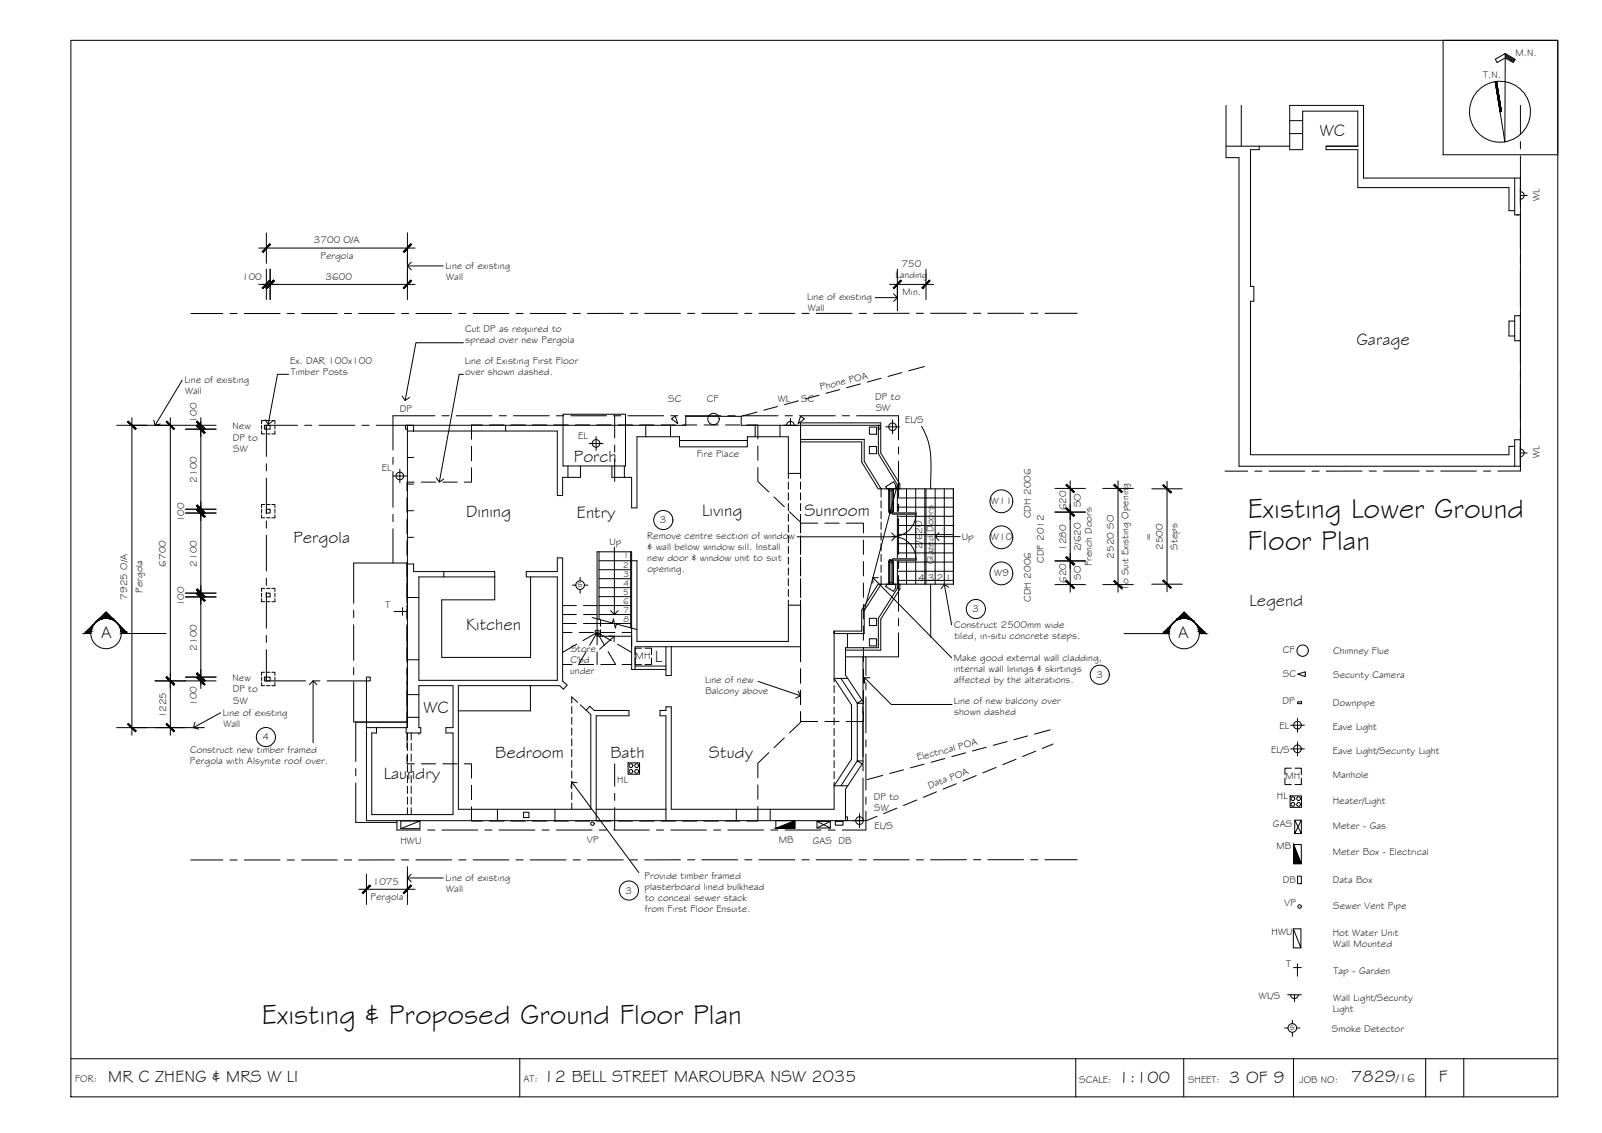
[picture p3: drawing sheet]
<svg xmlns="http://www.w3.org/2000/svg" width="420mm" height="297mm" viewBox="0 0 420 297" stroke-linecap="round" stroke-linejoin="round" font-family="sans-serif">
<!-- layer: TILES -->
<g fill="none" stroke="#000" stroke-width=".26">
<path d="M235.4 130.5h14.6M235.4 133h14.6M235.4 135.4h14.6M235.4 137.8h14.6M237.8 128.2v25M240.2 128.2v25M242.6 128.2v25M235.4 140.2h14.6M235.4 142.6h14.6M235.4 145h14.6M235.4 147.4h14.6M235.4 149.8h14.6"/>
<path d="M235.4 152.2h14.6"/>
</g>
<!-- layer: BORDER -->
<g fill="none" stroke="#000" stroke-width=".26">
<path d="M18.6 10.6h390v277h-390zM378.5 10.6h30.1v30h-30.1zM394.8 14l2.6 1.6-.5 .8-2.1-1.2-2.1 1.2-.5-.9 2.6-1.5-.1 23.2-2.5-15.8M394.8 14.3l2.5 1.5M394.8 14.6l2.3 1.4M394.8 14.9l2.2 1.3M392.5 21.4l1.3 7.8M18.6 277.6h390M136.3 277.6v10M282.1 277.6v10M310.5 277.6v10M339.2 277.6v10"/>
<path d="M373.9 277.6v10M383.9 277.6v10"/>
<circle cx="393.4" cy="29.3" r="8"/>
</g>
<!-- layer: SECTION POINT -->
<g fill="#000" stroke="#000" stroke-width=".26">
<path d="M25 163.3l-.4 .4zM25.4 162.9l.5-.3zM27.8 160.4l1.7 1.7h-3.4zM30.2 162.9l.5 .4zM30.7 163.3l.3 .4zM307.3 163.7l.4-.4zM308.1 162.9l-.4 .4zM310.6 160.5l1.6 1.6h-3.3zM312.5 162.6l.5 .3zM313.4 163.3l.4 .4z"/>
<path d="M22.2 166.1l.5-.5h1.2zM22.2 166.1h1.6l.1-.5z"/>
<path d="M23.2 165.1h.8l-1.3 .5zM22.7 165.6h1.2l.1-.5z"/>
<path d="M23.7 164.6h.4l-.9 .5zM23.2 165.1h.8l.1-.5z"/>
<path d="M24.2 164.1h.1l-.6 .5zM23.7 164.6h.4l.2-.5z"/>
<path d="M24.2 164.1l.4-.4zM24.2 164.1l.4-.4z"/>
<path d="M25.9 162.3h.5l-.7 .3zM25.7 162.6l.7-.3z"/>
<path d="M25.4 162.9l.5-.3zM25.4 162.9l-.4 .4z"/>
<path d="M25.9 162.3l1.1-.1zM25.9 162.3l1.1-.1z"/>
<path d="M26.1 162.1h1.4zM26.1 162.2l1.4-.1z"/>
<path d="M28.1 162.1h1.4zM28.7 162.2h.9z"/>
<path d="M28.7 162.2h.9l-.4 .1zM29.2 162.3h.5l-.1-.1z"/>
<path d="M29.2 162.3h.5v.3zM29.7 162.3v.3h.3z"/>
<path d="M29.7 162.6l.5 .3zM30 162.6l.3 .3z"/>
<path d="M31 163.7l.3 .4zM31 163.7l.3 .4h.2z"/>
<path d="M31.3 164.1h.2v.5zM31.5 164.1v.5h.4z"/>
<path d="M31.5 164.6h.4l-.2 .5zM31.9 164.6l-.2 .5h.7z"/>
<path d="M31.7 165.1h.7l-.6 .5zM31.8 165.6h1.2l-.6-.5z"/>
<path d="M31.8 165.6h1.2l-1.2 .5zM31.8 166.1h1.7l-.5-.5z"/>
<path d="M305.4 165.6l1.2 .5v-.5zM305.4 165.6l1.2 .5h-1.7z"/>
<path d="M306 165.1l.6 .5 .1-.5zM306 165.1l.6 .5h-1.2z"/>
<path d="M306.4 164.6l.3 .5 .2-.5zM306.4 164.6l.3 .5h-.7z"/>
<path d="M306.9 164.1v.5l.2-.5zM306.4 164.6l.5-.5v.5z"/>
<path d="M307.3 163.7l-.2 .4zM307.3 163.7l-.2 .4h-.2z"/>
<path d="M308.4 162.6l-.2 .3 .5-.3zM308.4 162.6l-.3 .3z"/>
<path d="M308.7 162.4v.2l.5-.2zM308.7 162.4v.2h-.3z"/>
<path d="M308.8 162.2l.4 .2 .5-.2zM308.8 162.2l.4 .2h-.5z"/>
<path d="M308.9 162.1h1.4zM308.8 162.2h.9z"/>
<path d="M310.9 162.1l1.4 .1zM310.9 162.1l1.4 .1z"/>
<path d="M311.4 162.2l1.1 .2-.2-.2zM311.4 162.2l1.1 .2z"/>
<path d="M312 162.4l.7 .2-.2-.2zM312 162.4l.7 .2z"/>
<path d="M312.5 162.6l.5 .3zM313 162.9l.4 .4z"/>
<path d="M313.7 163.7l.5 .4zM313.7 163.7l.5 .4z"/>
<path d="M314 164.1l.7 .5zM314 164.1l.7 .5h-.4z"/>
<path d="M314.3 164.6l.9 .5-.5-.5zM314.3 164.6l.9 .5h-.8z"/>
<path d="M314.4 165.1l1.3 .5-.5-.5zM314.4 165.1l1.3 .5h-1.2z"/>
<path d="M314.5 165.6l1.7 .5-.5-.5zM314.5 165.6l1.7 .5h-1.6z"/>
</g>
<g fill="none" stroke="#000" stroke-width=".26">
<path d="M23.8 166.1h-1.6l5.6-5.7 5.7 5.7M31.8 166.1h11.8M294.8 166.1h11.8M304.9 166.1l5.7-5.6 5.6 5.6h-1.6"/>
<circle cx="27.8" cy="166.1" r="4"/>
<circle cx="310.6" cy="166.1" r="4"/>
</g>
<!-- layer: SERVICES -->
<g fill="none" stroke="#000" stroke-width=".26">
<path d="M398.7 50.2a1.01 1.01 0 0 1 1 1 1.01 1.01 0 0 1-1 1.1M398.7 51.3h1.8M398.7 49.5v3.6M231.1 99.2l-3.6 1M236.5 97.7l-3.6 1M242.5 96.1l-4.2 1.1M69.3 111.5h.6v1h-.6zM106.3 111.5h.6v1h-.6zM154.5 116.3h3.6M156.3 114.5v3.6M176.1 109.8l1-.7 .7 2zM198.5 108l-4.1 1.1"/>
<path d="M203.9 106.6l-3.6 .9M205.5 111.5h3.6M206.3 111.5a1.01 1.01 0 0 1 1-1 1.01 1.01 0 0 1 1 1M207.3 109.7v1.8M209.4 105.1l-3.6 1M210 109.1l1 .7-1.7 1.3zM214.8 103.6l-3.6 1M220.2 102.1l-3.6 1M225.7 100.7l-3.7 .9M230.4 111.5h.5v1h-.5zM232.3 111.9h3.6M234.1 110.1v3.6"/>
<path d="M398.7 117.7a1.01 1.01 0 0 1 1 1 1.01 1.01 0 0 1-1 1.1M398.7 117v3.6M398.7 118.8h1.8M103.1 124.8h3.6M104.9 123v3.6M105.6 159.3v2M150.1 153.4h.9M152.2 151.4v.9M152.2 154.5v1.1M153.3 153.4h.9M69.3 177.5h.6v1h-.6zM103.3 160.3h3.3"/>
<path d="M166.6 172.5v1.7h1.6M168.2 169.9h-1.6v1.7M169.2 169.9h1.7v1.7M170.9 172.5v1.7h-1.7M340.3 176.7l2-.6v1.3zM164.7 200h3v3h-3zM247.8 198.9l-3.6 .9M253.2 197.4l-3.6 1M258.7 195.9l-3.7 1M264.1 194.4l-3.6 1M266.5 199.1l-3.5 1.4M269.5 192.9l-3.6 1"/>
<path d="M271.7 196.9l-3.5 1.4M275.4 191.3l-4.1 1.2M276.2 195.1l-2.8 1.1M338.5 190.1h3.6M338.5 196.3h3.6M340.3 188.3v3.7M340.3 194.5v3.7M340.3 184h1.1v.5h-1.1zM110.1 215.2v2h-5v-2h5l-5 2M208.5 215.2h-5v2l5-2v2h-5M214.3 215.3h3.5l-3.5 1.8M217.8 215.3v1.8h-3.5v-1.8l3.5 1.8"/>
<path d="M219.1 215.3h2v1h-2zM221.7 214.2h.6v1h-.6zM225.4 213.4v3.6M230 214l-2.8 1.2h-3.6M231.5 203.3l-4.1 1.1M235.2 211.9l-3.4 1.4M237 201.8l-3.7 1M240.4 209.7l-3.4 1.5M242.4 200.3l-3.6 1M245.6 207.6l-3.4 1.4M250.8 205.5l-3.4 1.4M256 203.3l-3.4 1.5"/>
<path d="M261.2 201.2l-3.4 1.4M337 204v1.7h1.7M338.4 208.7h2.9v3h-2.9zM338.7 201.4h-1.7v1.7M339.6 215l1.7 3.5v-3.5M339.6 218.5l1.7-3.5h-1.7v3.5h1.7M339.6 201.4h1.7v1.7M341.3 204v1.7h-1.7M339.3 221.4v5h2l-2-5h2v5M340.3 229.7h1v2h-1zM339.2 243.5l2 5v-5h-2v5h2M339.3 253.7h2"/>
<path d="M340.3 252.7v3.2M336.9 269.5h.9M337.7 260.8h3.6M338.5 260.8a1.01 1.01 0 0 0 1 1 1.01 1.01 0 0 0 1-1M338.9 267.5v.9M338.9 270.7v1M339.5 260.8v1.8M340.1 269.5h.9"/>
<circle cx="156.3" cy="116.3" r="1.01"/>
<circle cx="187.1" cy="109.9" r="1.49"/>
<circle cx="234.1" cy="111.9" r="1.01"/>
<circle cx="104.9" cy="124.8" r="1.01"/>
<circle cx="152.1" cy="153.4" r="1.13"/>
<circle cx="341.6" cy="170.6" r="1.49"/>
<circle cx="340.3" cy="190.1" r="1.01"/>
<circle cx="340.3" cy="196.3" r="1.01"/>
<circle cx="155.4" cy="215.9" r=".46"/>
<circle cx="165.5" cy="202.2" r=".5"/>
<circle cx="165.5" cy="200.7" r=".5"/>
<circle cx="167" cy="202.2" r=".5"/>
<circle cx="167" cy="200.7" r=".5"/>
<circle cx="225.4" cy="215.1" r="1.01"/>
<circle cx="339.1" cy="209.4" r=".5"/>
<circle cx="339.1" cy="210.9" r=".5"/>
<circle cx="340.6" cy="210.9" r=".5"/>
<circle cx="340.6" cy="209.4" r=".5"/>
<circle cx="340.8" cy="237.7" r=".46"/>
<circle cx="338.9" cy="269.5" r="1.13"/>
</g>
<!-- layer: EXISTING -->
<g fill="none" stroke="#000" stroke-width=".26">
<path d="M321.5 27.6v13.7h3.5v80.9h73.8v-65.9M321.5 38.3h16.8M325.6 27.6v10.7M330.2 38.3v.9h-2.2v35.9h.9v3.9h-.9v40.2h67.8v-2.2h1.5M338.3 31.6h3.4M338.3 35h3.4M397.8 56.3h.5M398.8 46.2v10.1h-1.5v-9.6M398.8 46.7h-41.2v-19.1h-19.3v11.6h3.4v-10.1h14.4v9.2h-8.3v.9h8.3v10h39.7v6h1.5M397.3 82.8h1.5v6.5h-1.5zM397.3 84.2h-1.5v3.9h1.5M106.9 111.5h1.6v1.5h-1.6z"/>
<path d="M108.5 113h37.7v16.9h1.4v-4.7h4.6v-3M123.7 117v3.8M126.5 111.4h-2.8v3.8M128.4 111.4h3.8M132.6 111.5v1.5M134 111.4h3.8M139.6 111.4h3.8M145.3 111.4h3.7M147.7 108.6h16.3v13.6h-16.3zM150.9 111.4h3.8M156.5 111.4h3.8M162.1 111.4h3.8"/>
<path d="M167.8 111.4h3.7M169.4 111.5v3M173.4 111.4h3.8M175.9 111.5v3M179 111.4h3.8M184.6 111.4h3.8M190.3 111.4h3.7M195.9 111.4h2.9v3.7M198.1 111.5v3M198.8 116.9v3.8M204.6 111.5v3M210 111.5v12.6h-3.2v-9.6h-10.8v1h-17.8v-1h-11.1v18.7h-1.4v-8h-5.2v-3"/>
<path d="M210 115.2h16.7v5.8l4.4 7.2v2.1M228 112h1.9v1.8h-1.9zM228 117.1h1.9v1.8h-1.9zM241.7 111.8a19.9 19.9 0 0 1 2.5 11.7l-.1 4.7M398.7 115.3v6.9M398.8 115.3h-1.5v6.9M106.8 130.5v3.8M106.8 136.1v3.8M108.7 126.4h-1.9v2.2M110.5 126.4h3.8M116.1 126.4h3.8M123.7 122.7v3.7h-1.9"/>
<path d="M149 122.2v3M163.8 122.2v3M198.8 122.6v3.6l2.8 2.8M203 130.3l2.7 2.6M207.1 134.2l2.9 2.7v2.8M231.1 131.3v1.9M231.1 134.1v1.9M231.1 136.9v1.9M231.1 139.7v1.9M235.4 128.2v-1.1l-5-8.2v-7.4h-36v-2.4h-14.5v2.4h-73v79.3h-10.8v24.4h125.6v-8.3l4.6-7v-16l-4.6-6.9v-7.2h8.7v-7.7l5-7.8v-1.1M106.8 141.8v3.7M106.8 147.4v3.7"/>
<path d="M106.8 153v3.8M106.8 158.6v3.8M106.9 147.9h1.6v2h7.9M106.9 156.6h3M116.4 149.9v1.3h-6.5v27.2h36.3v-27.2h-8.2v-1.3h8.2v-3.6h1.4v32.3l1.1 1-.9 1.1-1-.9h-26.6v32.4h34.7v-24.9l-1.2-1.1 1-1 1.2 1.1h9.1v1.4h-8.6v27.5M116.4 149.9h13.4v1.3h-13.4M157.1 147h8.3M157.1 149.4h8.3M157.1 151.7h8.3M157.1 154.1h8.3M157.1 156.4h8.3M157.1 158.8h8.3"/>
<path d="M157.1 144.7v17.7M165.4 144.7v19.9M165.7 147h1.4v21.2h39.7v-9.5h3.2v10.9h-43.4v5.9M210 141.6v3.7M210 147.2v3.8M210 152.8v3.8M210 158.5v3.7M231.1 151v2.2l-4.4 6.9v6h-7.9v11.8h3.5M231.1 142.5v1.9M231.1 145.3v1.9M231.1 148.2v1.8M244.1 153.2v13.9"/>
<path d="M106.8 164.3v3.7M106.8 169.9v3.7M106.8 175.5v3.8M106.9 173h3M139.1 179.8v6.6h-18.9M156.1 165.3h1v1h-1zM157.1 161.1h8.3M157.5 162.5v1.7M157.5 165.1v1.7M161.1 163.5h4.3M165.7 169.6v-24.9h-9.1v22.1h9.1v8.7h9M166.6 174.6h8.1"/>
<path d="M174.7 169.6v7.5h1.4v-7.5M210 164.1v3.7M210 169.7v3.8M210 175.3v3.8M220.5 177.9l4.3 6.5v15.1l-4.3 6.5M222.3 166.1v3.7M228 167.5h1.9v1.8h-1.9zM228 162.1h1.9v1.9h-1.9zM98.7 190.8v1.4h-1.2v21.4h21.3v-21.4h-1.8v-1.4h1.8v-11h-8.9v11h.4v1.4h-3.8v-1.4M106.8 198v2.3h1.9M106.8 181.1v3.8M106.8 186.8v3.7"/>
<path d="M106.8 192.4v3.7M106.9 188.1h3M106.9 182.1h3M109.9 192.2v.4M201.6 197.3l-2.8 2.8v3.8M205.7 193.5l-2.7 2.5M210 186.6v2.8l-2.9 2.7M210 181v3.7M110.5 200.3h3.8M116.1 200.3h3.8M121.8 200.3h1.9v3.7M123.7 211.5v3.8h2.8"/>
<path d="M123.7 205.9v3.7M128.4 215.3h3.8M130.5 212.2v3M134 215.3h3.8M137.3 213h1.4v1.3h-1.4zM139.6 215.3h3.8M145.3 215.3h3.7M145.5 212.2v3M150.9 215.3h3.8M156.4 212.2h18.3M156.5 215.3h3.8M162.1 215.3h3.8"/>
<path d="M167.8 215.3h3.7M173.4 215.3h3.8M179 215.3h3.8M184.6 215.3h3.8M190.3 215.3h3.7M193.1 212.2v3M198.8 211.4v3.9h-2.9M198.8 205.8v3.7M202 212.2v3M222.3 206h-3.5v6.2h-42.7v-26.9h-1.4v1h-1.6v1.4h1.6v27.5"/>
</g>
<!-- layer: ROOFPLAN EXIST. -->
<g fill="none" stroke="#000" stroke-width=".26">
<path d="M103.1 119.9v1.8M114.1 109h-11v9M115.9 109h1.9M119.7 109h9.3M130.9 109h1.9M134.7 109h9.3M145.9 109h1.9M149.7 109h9.4M160.9 109h1.9M161.2 109v5.8M161.2 116.7v1.8M164.7 109h9.3"/>
<path d="M175.9 109h1.9M179.7 109h9.3M190.9 109h1.9M194.7 109h9.4M205.9 109h1.9M209.7 109h9.3M220.9 109h1.9M224.7 109h11v6.3M235.7 117.2v1.9M103.1 123.6v9.4M103.1 134.9v1.9M103.1 138.6v9"/>
<path d="M161.2 120.4v5.8M235.7 120.9v9.4M235.7 132.2v1.8M235.7 135.9v9.4M92.8 158.2v-10.6h14v10.6M235.7 147.2v1.8M235.7 150.9v9.4M92.8 178.8v10.5h14v-10.5M92.8 160v1.9M92.8 163.8v9.3M92.8 175v1.9M106.8 160v1.9"/>
<path d="M106.8 163.8v9.3M106.8 175v1.9M226.3 172.2v11.2M227.1 172.2v4.9M227.1 179v1.8M235.7 165.9v6.3h-14M235.7 162.2v1.9M106.9 189.3h-13.6v10.3M226.3 185.2v1.9M226.3 189v9.4M227.1 182.7v9.4M227.1 194v1.8"/>
<path d="M227.1 197.7v9.4M93.3 205.3v10.3h10.8M93.3 201.5v1.9M104.1 215.2v2.4h6.2M112.2 217.6h1.9M115.9 217.6h9.4M127.2 217.6h1.8M130.9 217.6h9.4M142.2 217.6h1.8M145.9 217.6h9.4M157.2 217.6h1.9M160.9 217.6h9.4"/>
<path d="M161.2 200.3v5.8M161.2 208v1.9M161.2 211.7v5.9M172.2 217.6h1.8M175.9 217.6h9.4M187.2 217.6h1.8M190.9 217.6h9.4M202.2 217.6h1.9M205.9 217.6h9.4M217.2 217.6h1.8M226.3 204v11.2h-4.6M226.3 200.3v1.8"/>
<path d="M227.1 212.7v4.9h-6.2M227.1 209v1.9"/>
</g>
<!-- layer: 0.13 -->
<g fill="none" stroke="#000" stroke-width=".26">
<path d="M106.9 119.9h1.6M178.2 115.5v1.7h17.8v-1.7M210 115.9h16v5.3l4.3 7h.8M210 111.5v-.6h21v7.9l5 8.1v1.3h-.6M106.9 133.9h1.6M106.9 126.9h1.6M206.8 124.1v1.3M206.8 126.4v1.9M206.8 129.2v1.9M206.8 132v1.9M206.8 134.8v1.9M206.8 137.6v1.9"/>
<path d="M210 124.1v1.3M210 126.4v1.9M210 129.2v1.9M210 132v1.9M210 134.8v1.9M210 137.6v1.9M232.3 127.6l2-1.3 .6 .9v1h-2.4zM235.4 127.1l-8.7 33M240.2 134.5a6 6 0 0 1-6.2 6.2M106.9 140.9h1.6M129.8 151.2v6.1h-13.9v15.1h23.3v-21.2M147.6 158.8h3.5"/>
<path d="M153 158.8h3.6M206.8 140.5v1.8M206.8 143.2v1.9M206.8 146.1v1.8M206.8 148.9v1.9M206.8 151.7v1.9M206.8 154.5v1.9M206.8 157.3v1.4M210 140.5v1.8M210 143.2v1.9M210 146.1v1.8M210 148.9v1.9"/>
<path d="M210 151.7v1.9M210 154.5v1.9M210 157.3v1.4M231.1 153.2h-.8l-4.3 6.7v5.6h-7.2M232.5 153.2h2.4v.9l-.6 .9-2-1.3zM234 140.6a6 6 0 0 1 6.2 6.2M235.4 153.2h.6v1.2l-5 7.9v8.1h-9.3M147.6 163.5h3.5M147.6 165.8h2.4M147.6 161.1h3.5M147.6 174.2h2.4M151.3 168.9l-3.7 2.1"/>
<path d="M151.9 165.8h3.8M151.9 174.2h3.8M153 163.5h8.1M153 161.1h3.6M153.7 170.8l-1.9 3.4M155.3 161.9l5.3 1.4 .3-1 .5 2.4 .3-1.1 5.3 1.4M156.6 165.8v3.3M156.6 170.9v3.3M156.6 165.8l-3.7 2.2M156.6 165.8l-1.9 3.4M156.6 165.8l2 3.4M156.6 165.8l3.7 2.2"/>
<path d="M157.6 165.8h3.7M157.6 174.2h3.7M159.5 170.8l2 3.4M162 168.9l3.7 2.1M163.2 165.8h2.5M163.2 174.2h2.5M218.8 166.1v-.6v.6M218.8 178.8v-.9l4.5 6.9v14.2l-4.5 7v-.9M218.8 179.7v1.9M106.9 192.2v1.7M106.9 194.9v1.9M106.9 197.7v1.9"/>
<path d="M107.9 192.2v1.7M107.9 194.9v1.9M107.9 197.7v1.9M218.8 182.6v1.8M218.8 185.4v1.9M218.8 188.2v1.8M218.8 191v1.9M218.8 193.8v1.9M218.8 196.6v1.9M218.8 199.4v1.9M226.1 183.6l-1.3 .8h1.5M226.3 199.5h-1.5l1.3 .8"/>
<path d="M106.9 200.5v1.9M106.9 203.3v1.9M106.9 206.1v1.9M106.9 209v1.8M106.9 211.8v1.8M107.9 200.5v1.9M107.9 203.3v1.9M107.9 206.1v1.9M107.9 209v1.8M107.9 211.8v1.8M218.8 202.2v1.9"/>
</g>
<!-- layer: NEWWORK -->
<g fill="none" stroke="#000" stroke-width=".26">
<path d="M68.6 112.9v.9h.8M68.6 111.5v1M69.4 110.3h-.8v.8M69.9 111.5h1v1h-1zM69.9 110.3h.9M69.9 113.8h.9M71.3 110.3h.8v.8M72.1 111.5v1M72.1 112.9v.9h-.8M68.6 135v.8h.8M68.6 133.5v1M69.4 132.3h-.8v.8"/>
<path d="M69.9 133.5h1v1h-1zM69.9 132.3h.9M69.9 135.8h.9M71.3 132.3h.8v.8M72.1 133.5v1M72.1 135v.8h-.8M214.4 137.2h-4.4v2.5M216.3 137.2h3.8M222 137.2h4.4v2.5M231.1 128.2h4.3M233.1 134.3h1.2M242.9 128.2h7.1v25v-25"/>
<path d="M245.3 128.2v25M247.7 128.2v25M68.6 156.9v.8h.8M68.6 155.5v1M69.4 154.3h-.8v.8M69.9 155.5h1v1h-1zM69.9 154.3h.9M69.9 157.7h.9M71.3 154.3h.8v.8M72.1 155.5v1M72.1 156.9v.8h-.8M210 141.6v3.7"/>
<path d="M210 147.2v3.8M210 152.9v3.7M210 158.5v3.7M226.4 141.6v3.7M226.4 147.2v3.8M226.4 152.9v3.7M226.4 158.5v3.7M231.1 153.2h4.3M233.1 147.1h1.2M242.9 153.2h7.1M68.6 178.9v.9h.8M68.6 177.5v1"/>
<path d="M69.4 176.2h-.8v.9M69.9 177.5h1v1h-1zM69.9 176.2h.9M69.9 179.8h.9M71.3 176.2h.8v.9M72.1 177.5v1M72.1 178.9v.9h-.8M96.1 177.5h1v1h-1zM210 164.1v3.7M210 169.7v3.8M210 175.4v3.7M226.4 164.1v3.7"/>
<path d="M226.4 169.7v3.8M226.4 175.4v3.7M150 185.2v1.9M150 188.1v1.8M150 190.9v1.8M150 193.7v1.9M150 196.5v1.9M150 199.3v1.9M151.5 184.1l-1.5-1.4v1.6M152.2 184.8l1.5 1.4M210 186.6v2.6h4.4M210 181v3.7"/>
<path d="M216.3 189.2h3.8M226.4 181v3.7M226.4 186.6v2.6h-4.4M150 202.1v1.9M150 204.9v1.9M150 207.7v1.9M150 210.6v1.6"/>
</g>
<!-- layer: 0 -->
<g fill="none" stroke="#000" stroke-width=".26">
<path d="M106.9 69.7h9.4M107.9 68.7l-1 1 1 1M229.5 78h5.9M234.4 77l1 1-1 1M47.8 99.7l-7.1 11.8M75.7 98.1h-2.9l-2.5 13.1M121.5 98.1h-1.1l-5.2 28.3M121.5 89.9h-12.4l-2.9 15.1M40.3 110.1l.4 1.4 1.3-.3M69.5 110.1l.8 1.1 1.2-.8M105.5 103.8l.7 1.2 1.2-.8M114.4 125.2l.8 1.2 1.2-.8"/>
<path d="M233.9 139.7l1 1-1 1M246.3 139.7l-1 1 1 1M161.1 143.5v17.6M209 140.7h25.9M228.9 151.5l20.7 21M230.3 151.5h-1.4v1.4M245.3 140.7h6.5M247.7 153.2l1.9 10.6M248.8 154l-1.1-.8-.8 1.1M81.1 179.5l1-1 1 1M82.1 178.5v16.2M159.7 166.7l1.4 .1-.1 1.4"/>
<path d="M160.1 160.1l1 1 1-1M161.1 166.8l-3.8 3.4M198.8 178.6l11.2 3.8M226.7 177.7l7.1 7h15.9M228.2 177.7h-1.5v1.4M51.1 189.4l-.4 1.4 1.4 .3M57.9 186.9l-7.2 3.9M209.3 181.1l.7 1.3-1.3 .6M150 205l17.5 23.8M151.3 205.2l-1.3-.2-.3 1.4M106.9 230.2h9.4M107.9 229.2l-1 1 1 1"/>
</g>
<!-- layer: SERVICES -->
<path d="M203.5 217.2l5-2v2zM339.3 221.4l2 5h-2z" fill="#000" stroke="#000" stroke-width=".26"/>
<!-- layer: BOUNDARY -->
<g fill="none" stroke="#000" stroke-width=".26">
<path d="M398.8 27.6v7.7M398.8 37.1v1.9M398.8 40.9v9.3M398.8 52.1v1.9M398.8 55.9v9.3M398.8 67.1v1.9M398.8 70.9v9.4M50 82.2h8.4M60.3 82.2h1.9M64.1 82.2h9.4M75.3 82.2h1.9M79.1 82.2h9.4"/>
<path d="M90.3 82.2h1.9M94.1 82.2h9.3M105.3 82.2h1.9M109.1 82.2h9.4M120.3 82.2h1.9M124.1 82.2h9.3M135.3 82.2h1.9M139.1 82.2h9.3M150.3 82.2h1.9M163.5 82.2h-9.4M165.3 82.2h1.9M169.1 82.2h9.3"/>
<path d="M180.3 82.2h1.9M184.1 82.2h9.3M195.3 82.2h1.9M199.1 82.2h9.4M210.3 82.2h1.9M214.1 82.2h9.3M225.3 82.2h1.9M238.4 82.1l-9.3 .1M240.3 82.1h1.9M244.1 82.1h9.4M255.3 82.1h1.9M259.1 82.1h9.3"/>
<path d="M270.3 82.1h1.9M274.1 82.1h8.4M398.8 82.1v1.9M398.8 85.9v9.3M398.8 97.1v1.9M398.8 115.9v7.6h-6M398.8 100.9v9.4M398.8 112.1v1.9M321.3 123.5h5.9M329.1 123.5h1.9M332.9 123.5h9.3M344.1 123.5h1.9"/>
<path d="M357.2 123.5h-9.4M359.1 123.5h1.9M362.8 123.5h9.4M374.1 123.5h1.9M377.9 123.5h9.3M389.1 123.5h1.9M50 225.5h8.4M60.3 225.5h1.9M64.1 225.5h9.4M75.3 225.5h1.9M79.1 225.5h9.4M90.3 225.5h1.9"/>
<path d="M103.4 225.4l-9.3 .1M105.3 225.4h1.9M109.1 225.4h9.4M120.3 225.4h1.9M124.1 225.4h9.3M135.3 225.4h1.9M139.1 225.4h9.3M150.3 225.4h1.9M154.1 225.4h9.4M165.3 225.4h1.9M178.4 225.4h-9.3M180.3 225.4h1.9"/>
<path d="M184.1 225.4h9.3M195.3 225.4h1.9M199.1 225.4h9.4M210.3 225.4h1.9M214.1 225.4h9.3M225.3 225.4h1.9M229.1 225.4h9.3M240.3 225.4h1.9M253.5 225.4h-9.4M255.3 225.4h1.9M259.1 225.4h9.3M270.3 225.4h1.9"/>
<path d="M274.1 225.4h8.4"/>
</g>
<!-- layer: BORDER -->
<g fill="#000" stroke="#000" stroke-width=".26">
<path d="M392.2 21.4l1.2 7.9zM392.2 21.4h.3l1 7.9z"/>
<path d="M392.5 21.4l1 7.9 .3-.1zM392.5 21.4l1.3 7.8z"/>
</g>
<!-- layer: WINDOWS -->
<g fill="none" stroke="#000" stroke-width=".26">
<path d="M233.1 128.2v6.1M233.3 128.2v6.1M233.3 128.7h.9M233.3 133.8h.9M233.7 128.7v5.1M234.2 128.2v6.1M234.3 128.2v6.1M233.1 147.1v6.1M233.3 147.1v6.1M233.3 147.6h.9M233.3 152.7h.9M233.7 147.6v5.1"/>
<path d="M234.2 147.1v6.1M234.3 147.1v6.1"/>
<circle cx="262.6" cy="131.4" r="3"/>
<circle cx="262.6" cy="150.3" r="3"/>
<circle cx="262.6" cy="140.9" r="3"/>
</g>
<!-- layer: WORK BY OWNER -->
<path d="M235.4 128.2h7.5v25h-7.5z" fill="none" stroke="#000" stroke-width=".26"/>
<!-- layer: DIMENSION -->
<g fill="none" stroke="#000" stroke-width=".26">
<path d="M67.9 74.6h41M67.9 65h41M69.9 61v8M69.9 70.6v7.9M70.9 70.6v7.9M106.9 61v17.5M233.3 74.6h11.6M235.4 70.6v10.9M242.9 70.6v7.9M30.6 111.5h26.1M34.6 109.5v83.3M44.7 109.5v83.3"/>
<path d="M48.7 112.5h8M52.7 109.5v71M48.7 133.5h8M48.7 134.5h8M276.7 134.3h8M276.7 128.1h8M280.7 132.3v16.7M280.7 126.1v10.2M289.2 128.1h8M293.2 126.1v29.2M302.1 128.2h8M306.1 126.2v29"/>
<path d="M48.7 155.5h8M48.7 156.5h8M276.7 153.3h8M276.7 147.1h8M280.7 145v10.3M289.2 153.3h8M302.1 153.2h8M40.7 178.5h16M48.7 177.5h8M30.6 190.8h23M94.1 233.1h14.8M96.1 229.1v8"/>
<path d="M106.9 227.2v9.9"/>
</g>
<!-- layer: 0 -->
<g fill="#000" stroke="#000" stroke-width=".26">
<path d="M70.7 73.4l-1.9 2.1 .2 .2zM70.7 73.4l.3 .3-2 2z"/>
<path d="M70.7 63.9l-1.7 2.2 2-2zM70.7 63.9l-1.7 2.2-.2-.2z"/>
<path d="M71.8 73.4l-1.8 2.3 2-2zM71.8 73.4l-1.8 2.3-.2-.2z"/>
<path d="M71.8 73.4l-1.8 2.3 2-2zM71.8 73.4l-1.8 2.3-.2-.2z"/>
<path d="M107.7 73.4l-1.9 2.1 .2 .2zM107.7 73.4l.3 .3-2 2z"/>
<path d="M105.8 65.9l.2 .2 1.7-2.2zM107.7 63.9l.3 .2-2 2z"/>
<path d="M236.2 73.4l-1.9 2.1 .2 .2zM236.2 73.4l.3 .3-2 2z"/>
<path d="M243.7 73.4l-1.7 2.3 2-2zM243.7 73.4l-1.7 2.3-.2-.2z"/>
<path d="M33.5 110.6l2 2 .2-.2zM33.7 110.4l2 2-2.2-1.8z"/>
<path d="M43.6 110.6l2 2 .2-.2zM43.8 110.4l2 2-2.2-1.8z"/>
<path d="M51.8 110.4l-.3 .2 2.3 1.8zM51.5 110.6l2.3 1.8-.2 .2z"/>
<path d="M51.5 111.6l2.1 2 .2-.2zM51.8 111.4l2 2-2.3-1.8z"/>
<path d="M51.5 111.6l2.1 2 .2-.2zM51.8 111.4l2 2-2.3-1.8z"/>
<path d="M51.8 132.4l-.3 .2 2.3 1.8zM51.5 132.6l2.3 1.8-.2 .2z"/>
<path d="M51.8 132.4l-.3 .2 2.3 1.8zM51.5 132.6l2.3 1.8-.2 .2z"/>
<path d="M51.5 133.6l2.1 2 .2-.2zM51.8 133.4l2 2-2.3-1.8z"/>
<path d="M51.5 133.6l2.1 2 .2-.2zM51.8 133.4l2 2-2.3-1.8z"/>
<path d="M279.8 133.2l-.2 .2 2.2 1.7zM279.6 133.4l2.2 1.7-.2 .3z"/>
<path d="M279.8 127l-.2 .2 2.2 1.8zM279.6 127.2l2.2 1.8-.2 .2z"/>
<path d="M279.6 133.4l2 2 .2-.3zM279.6 133.4l.2-.2 2 1.9z"/>
<path d="M292.3 127l-.2 .2 2.2 1.8zM292.1 127.2l2.2 1.8-.2 .2z"/>
<path d="M305 127.3l2 2 .2-.3zM305 127.3l.2-.2 2 1.9z"/>
<path d="M51.8 154.4l-.3 .2 2.3 1.8zM51.5 154.6l2.3 1.8-.2 .2z"/>
<path d="M51.8 154.4l-.3 .2 2.3 1.8zM51.5 154.6l2.3 1.8-.2 .2z"/>
<path d="M51.5 155.6l2.1 2 .2-.2zM51.8 155.4l2 2-2.3-1.8z"/>
<path d="M51.5 155.6l2.1 2 .2-.2zM51.8 155.4l2 2-2.3-1.8z"/>
<path d="M279.6 146.2l2.2 1.7-2-1.9zM279.6 146.2l2.2 1.7-.2 .3z"/>
<path d="M279.6 152.4l2 2 .2-.3zM279.6 152.4l.2-.2 2 1.9z"/>
<path d="M279.6 146.2l2 2 .2-.3zM279.6 146.2l.2-.2 2 1.9z"/>
<path d="M292.1 152.4l2 2 .2-.3zM292.1 152.4l.2-.2 2 1.9z"/>
<path d="M305.2 152.1l-.2 .2 2.2 1.7zM305 152.3l2.2 1.7-.2 .3z"/>
<path d="M43.8 177.4l-.2 .2 2.2 1.8zM43.6 177.6l2.2 1.8-.2 .2z"/>
<path d="M43.6 177.6l2 2 .2-.2zM43.8 177.4l2 2-2.2-1.8z"/>
<path d="M51.8 176.4l-.3 .2 2.3 1.8zM51.5 176.6l2.3 1.8-.2 .2z"/>
<path d="M51.8 176.4l-.3 .2 2.3 1.8zM51.5 176.6l2.3 1.8-.2 .2z"/>
<path d="M51.5 177.6l2.1 2 .2-.2zM51.8 177.4l2 2-2.3-1.8z"/>
<path d="M33.7 189.6l-.2 .3 2.2 1.8zM33.5 189.9l2.2 1.8-.2 .2z"/>
<path d="M43.8 189.6l-.2 .3 2.2 1.8zM43.6 189.9l2.2 1.8-.2 .2z"/>
<path d="M97 232l-1.8 2.2 2-1.9zM97 232l-1.8 2.2-.2-.2z"/>
<path d="M105.8 234l.2 .2 1.7-2.2zM107.7 232l.3 .3-2 1.9z"/>
</g>
<!-- layer: MASK -->
<g fill="#fff" stroke="#fff" stroke-width=".26">
<path d="M234 134.5l6.2 .3h-6.2zM234 134.5l6.2 .3v-.3z"/>
<path d="M234 146.5l6.2 .4h-6.2zM234 146.5l6.2 .4v-.4z"/>
</g>
<path d="M234 134.5h6.2v.3h-6.2zM234 146.5h6.2v.4h-6.2z" fill="none" stroke="#fff" stroke-width=".26"/>
<!-- layer: DOORS -->
<path d="M233.3 134.3h.7v.2l-.7 .1zM234 134.5h6.2v.3h-6.2zM233.3 146.7l.7 .2v.2h-.7zM234 146.5h6.2v.4h-6.2z" fill="none" stroke="#000" stroke-width=".26"/>
<!-- layer: ROOFPLAN NEW -->
<g fill="none" stroke="#000" stroke-width=".26">
<path d="M78 111.5h-8.1v8.2M79.9 111.5h1.9M83.7 111.5h9.4M94.9 111.5h1.9M98.7 111.5h8.2M69.9 121.6v1.8M69.9 125.3v9.4M69.9 136.6v1.8M69.9 140.3v9.4M69.9 151.6v1.9M69.9 155.3v9.4M69.9 170.3v8.2h10.3"/>
<path d="M69.9 166.6v1.8M82 178.5h1.9M85.8 178.5h10.3v12.3"/>
</g>
<!-- layer: TEXT -->
<g fill="none" stroke="#000" stroke-width=".26">
<circle cx="174" cy="136.3" r="2.51"/>
<circle cx="255.9" cy="159.7" r="2.51"/>
<circle cx="288.4" cy="176.9" r="2.51"/>
<circle cx="69.7" cy="193.2" r="2.51"/>
<circle cx="164.9" cy="233.5" r="2.51"/>
</g>
<g font-size="7.5">
<text x="327.2" y="135.9">Existing Lower Ground</text>
<text x="327.2" y="144.3">Floor Plan</text>
<text x="68.7" y="268.5">Existing &amp; Proposed Ground Floor Plan</text>
</g>
<g font-size="4.5">
<text x="346.2" y="35.7">WC</text>
<text x="355.7" y="90.5">Garage</text>
<text x="150.5" y="121">Porch</text>
<text x="122.3" y="135.5">Dining</text>
<text x="151.3" y="135.7">Entry</text>
<text x="184.1" y="135.4">Living</text>
<text x="211" y="135.4">Sunroom</text>
<text x="76.9" y="142.4">Pergola</text>
<text x="327.7" y="159">Legend</text>
<text x="26.5" y="167.2">A</text>
<text x="122.3" y="165.1">Kitchen</text>
<text x="309" y="167.2">A</text>
<text x="171.7" y="173.5">L</text>
<text x="111.1" y="186.9">WC</text>
<text x="129.9" y="198.7">Bedroom</text>
<text x="160.1" y="198.7">Bath</text>
<text x="185.9" y="198.7">Study</text>
<text x="100.6" y="204.1">Laundry</text>
<text x="28.4" y="283.6">MR C ZHENG &amp; MRS W LI</text>
<text x="142.6" y="283.6">12 BELL STREET MAROUBRA NSW 2035</text>
<text x="293.3" y="283.9">1:100</text>
<text x="322.3" y="283.9">3 OF 9</text>
<text x="354.4" y="283.8">7829</text>
<text x="377.4" y="283.7">F</text>
</g>
<text font-size="3.2" x="366.2" y="283.8">/16</text>
<g font-size="2.6">
<text x="397.5" y="14.6">M.N.</text>
<text x="389" y="20.5">T.N.</text>
<text x="403.8" y="52.6" transform="rotate(-90 403.8 52.6)">WL</text>
<text x="82.3" y="63.8">3700 O/A</text>
<text x="84" y="67.8">Pergola</text>
<text x="116.9" y="70.4">Line of existing</text>
<text x="236.5" y="69.9">750</text>
<text x="63.5" y="73.4">100</text>
<text x="85.4" y="73.5">3600</text>
<text x="117" y="73.3">Wall</text>
<text x="234.8" y="72.8">Landing</text>
<text x="236.7" y="77.3">Min.</text>
<text x="211.7" y="78.7">Line of existing</text>
<text x="211.8" y="81.6">Wall</text>
<text x="122" y="87">Cut DP as required to</text>
<text x="122" y="89.9">spread over new Pergola</text>
<text x="76.1" y="95.3">Ex. DAR 100x100</text>
<text x="121.9" y="95.4">Line of Existing First Floor</text>
<text x="48.4" y="100.4">Line of existing</text>
<text x="76.3" y="98.2">Timber Posts</text>
<text x="122" y="98.3">over shown dashed.</text>
<text x="48.5" y="103.3">Wall</text>
<text x="104.8" y="108">DP</text>
<text x="175.3" y="105.3">SC</text>
<text x="185.4" y="105.3">CF</text>
<text x="204" y="105.4">WL</text>
<text x="210.1" y="105.3">SC</text>
<text x="215.3" y="102.4" transform="rotate(-15 215.3 102.4)">Phone POA</text>
<text x="229.6" y="104.8">DP to</text>
<text x="229.7" y="107.8">SW</text>
<text x="51.6" y="110.8" transform="rotate(-90 51.6 110.8)">100</text>
<text x="61" y="112.6">New</text>
<text x="237.4" y="110.9">EL/S</text>
<text x="61" y="115.5">DP to</text>
<text x="61.2" y="118.4">SW</text>
<text x="151.6" y="115.1">EL</text>
<text x="182.7" y="119.7">Fire Place</text>
<text x="100.1" y="123.6">EL</text>
<text x="403.8" y="120.1" transform="rotate(-90 403.8 120.1)">WL</text>
<text x="51.6" y="126.5" transform="rotate(-90 51.6 126.5)">2100</text>
<text x="48.3" y="136.9" transform="rotate(-90 48.3 136.9)">100</text>
<text x="173.1" y="137.2">3</text>
<text x="259.9" y="132.2">W11</text>
<text x="270.4" y="135.9" transform="rotate(-90 270.4 135.9)">CDH 2006</text>
<text x="279.6" y="133.8" transform="rotate(-90 279.6 133.8)">620</text>
<text x="283.4" y="133" transform="rotate(-90 283.4 133)">SO</text>
<text x="159.8" y="142.9">Up</text>
<text x="169.7" y="141.3">Remove centre section of window</text>
<text x="252.2" y="141.7">Up</text>
<text x="259.9" y="141.7">W10</text>
<text x="302.1" y="141.7" transform="rotate(-90 302.1 141.7)">=</text>
<text x="43.5" y="148.5" transform="rotate(-90 43.5 148.5)">6700</text>
<text x="51.6" y="148.6" transform="rotate(-90 51.6 148.6)">2100</text>
<text x="169.8" y="147.2">new door &amp; window unit to suit</text>
<text x="169.8" y="144.2">&amp; wall below window sill. Install</text>
<text x="241.9" y="144" transform="rotate(-90 241.9 144)">2/620</text>
<text x="244.8" y="147.9" transform="rotate(-90 244.8 147.9)">Glazed Doors</text>
<text x="273.7" y="147.6" transform="rotate(-90 273.7 147.6)">CDF 2012</text>
<text x="279.6" y="144.5" transform="rotate(-90 279.6 144.5)">1280</text>
<text x="283.4" y="144.5" transform="rotate(-90 283.4 144.5)">2/620</text>
<text x="286.4" y="148.5" transform="rotate(-90 286.4 148.5)">French Doors</text>
<text x="292.1" y="146.5" transform="rotate(-90 292.1 146.5)">2520 SO</text>
<text x="305" y="144.2" transform="rotate(-90 305 144.2)">2500</text>
<text x="308.8" y="144.1" transform="rotate(-90 308.8 144.1)">Steps</text>
<text x="37.3" y="155.5" transform="rotate(-90 37.3 155.5)">Pergola</text>
<text x="151.5" y="153.9">s</text>
<text x="169.8" y="150.1">opening.</text>
<text x="240.8" y="152.4">4</text>
<text x="243.3" y="152.4">3</text>
<text x="245.6" y="152.4">2</text>
<text x="247.9" y="152.4">1</text>
<text x="260.8" y="151.1">W9</text>
<text x="279.6" y="152.8" transform="rotate(-90 279.6 152.8)">620</text>
<text x="283.4" y="152" transform="rotate(-90 283.4 152)">SO</text>
<text x="296" y="154.6" transform="rotate(-90 296 154.6)">To Suit Existing Opening</text>
<text x="33.3" y="157.2" transform="rotate(-90 33.3 157.2)">7925 O/A</text>
<text x="48.3" y="158.9" transform="rotate(-90 48.3 158.9)">100</text>
<text x="101.1" y="159.4">T</text>
<text x="255.1" y="160.5">3</text>
<text x="270.4" y="157.8" transform="rotate(-90 270.4 157.8)">CDH 2006</text>
<text x="250.2" y="164.7">Construct 2500mm wide</text>
<text x="250.3" y="167.6">tiled, in-situ concrete steps.</text>
<text x="51.6" y="170.6" transform="rotate(-90 51.6 170.6)">2100</text>
<text x="149.6" y="173.8">C'bd</text>
<text x="149.7" y="170.9">Store</text>
<text x="166.7" y="172.8">MH</text>
<text x="250.2" y="173.3">Make good external wall cladding,</text>
<text x="336.4" y="171.2">CF</text>
<text x="349.6" y="171.5">Chimney Flue</text>
<text x="61" y="178.6">New</text>
<text x="149.6" y="176.7">under</text>
<text x="184.9" y="179.1">Line of new</text>
<text x="250.2" y="176.2">internal wall linings &amp; skirtings</text>
<text x="250.3" y="179.1">affected by the alterations.</text>
<text x="287.6" y="177.8">3</text>
<text x="336.5" y="177.5">SC</text>
<text x="349.7" y="177.8">Security Camera</text>
<text x="51.6" y="185" transform="rotate(-90 51.6 185)">100</text>
<text x="61" y="181.5">DP to</text>
<text x="61.2" y="184.4">SW</text>
<text x="185" y="182.1">Balcony above</text>
<text x="250.1" y="184.5">Line of new balcony over</text>
<text x="336.3" y="184.7">DP</text>
<text x="349.6" y="185">Downpipe</text>
<text x="43.6" y="188.4" transform="rotate(-90 43.6 188.4)">1225</text>
<text x="58.5" y="187.6">Line of existing</text>
<text x="58.6" y="190.5">Wall</text>
<text x="250.2" y="187.4">shown dashed</text>
<text x="335.6" y="191.1">EL</text>
<text x="349.6" y="191.4">Eave Light</text>
<text x="49.9" y="197.5">Construct new timber framed</text>
<text x="68.9" y="194.1">4</text>
<text x="333.4" y="197.4">EL/S</text>
<text x="349.6" y="197.6">Eave Light/Security Light</text>
<text x="49.8" y="200.4">Pergola with Alsynite roof over.</text>
<text x="240.7" y="199.4" transform="rotate(-15 240.7 199.4)">Electrical POA</text>
<text x="349.6" y="203.9">Manhole</text>
<text x="161.9" y="205.4">HL</text>
<text x="229.2" y="209.8">DP to</text>
<text x="243.7" y="206.8" transform="rotate(-21 243.7 206.8)">Data POA</text>
<text x="334.9" y="209.4">HL</text>
<text x="337.1" y="204.3">MH</text>
<text x="229.3" y="212.7">SW</text>
<text x="349.5" y="210.7">Heater/Light</text>
<text x="105" y="221.2">HWU</text>
<text x="153.9" y="221">VP</text>
<text x="204.2" y="221">MB</text>
<text x="213.2" y="221.1">GAS DB</text>
<text x="229.4" y="217.3">EL/S</text>
<text x="333.8" y="216.7">GAS</text>
<text x="349.6" y="217.5">Meter - Gas</text>
<text x="334.8" y="222.7">MB</text>
<text x="349.6" y="224.2">Meter Box - Electrical</text>
<text x="97.8" y="232">1075</text>
<text x="116.9" y="230.9">Line of existing</text>
<text x="117" y="233.8">Wall</text>
<text x="169" y="230.4">Provide timber framed</text>
<text x="169.1" y="233.4">plasterboard lined bulkhead</text>
<text x="336.4" y="231.5">DB</text>
<text x="349.6" y="231.4">Data Box</text>
<text x="97.2" y="235.9">Pergola</text>
<text x="164.1" y="234.3">3</text>
<text x="169.1" y="239.2">from First Floor Ensuite.</text>
<text x="169.2" y="236.3">to conceal sewer stack</text>
<text x="336.8" y="237.5">VP</text>
<text x="349.7" y="238.3">Sewer Vent Pipe</text>
<text x="333.5" y="245.2">HWU</text>
<text x="349.5" y="245.3">Hot Water Unit</text>
<text x="349.7" y="248.3">Wall Mounted</text>
<text x="337.3" y="253.6">T</text>
<text x="349.7" y="255.3">Tap - Garden</text>
<text x="330.2" y="261.8">WL/S</text>
<text x="349.7" y="262.5">Wall Light/Security</text>
<text x="349.5" y="265.4">Light</text>
<text x="338.3" y="270">s</text>
<text x="349.3" y="270.5">Smoke Detector</text>
<text x="19.7" y="283.8">FOR:</text>
<text x="137.3" y="283.6">AT:</text>
<text x="283" y="283.9">SCALE:</text>
<text x="311.6" y="283.9">SHEET:</text>
<text x="340.8" y="283.9">JOB NO:</text>
</g>
<g font-size="2.2">
<text x="163.4" y="149">2</text>
<text x="163.5" y="146.3">1</text>
<text x="163.5" y="151.3">3</text>
<text x="163.6" y="153.7">4</text>
<text x="163.5" y="156.1">5</text>
<text x="163.5" y="158.4">6</text>
<text x="163.5" y="160.8">7</text>
<text x="163.6" y="163.1">8</text>
</g>
</svg>
